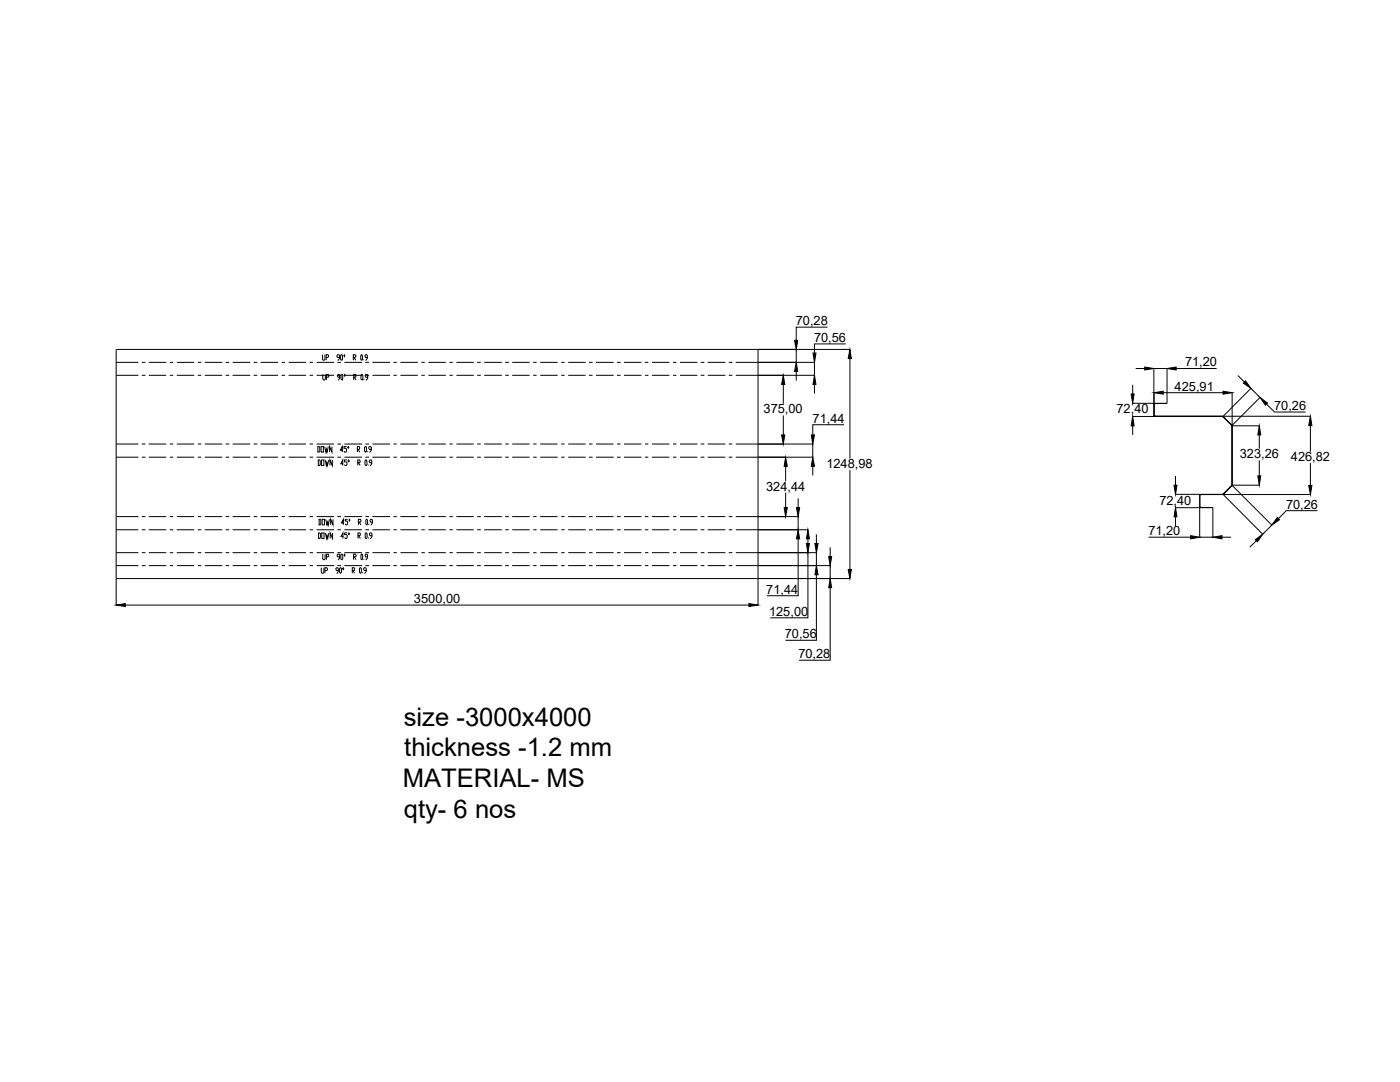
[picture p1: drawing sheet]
<svg xmlns="http://www.w3.org/2000/svg" width="279mm" height="216mm" viewBox="0 0 279 216" stroke-linecap="round" stroke-linejoin="round" font-family="sans-serif">
<!-- layer: 0 -->
<g fill="none" stroke="#000" stroke-width=".2">
<path d="M23.2 72.3h4.4M23.2 74.9h4.4M28.3 72.3h.7M28.3 74.9h.7M29.7 72.3h3.5M29.7 74.9h3.5M33.9 72.3h.7M33.9 74.9h.7M35.3 72.3h3.5M35.3 74.9h3.5M39.5 72.3h.7M39.5 74.9h.7"/>
<path d="M40.9 72.3h3.5M40.9 74.9h3.5M45 72.3h.7M45 74.9h.7M46.4 72.3h3.5M46.4 74.9h3.5M50.6 72.3h.7M50.6 74.9h.7M52 72.3h3.5M52 74.9h3.5M56.2 72.3h.7M56.2 74.9h.7"/>
<path d="M57.6 72.3h3.5M57.6 74.9h3.5M61.8 72.3h.7M61.8 74.9h.7M63.2 72.3h3.5M63.2 74.9h3.5M64.4 70.8v.9l.1 .2 .3-.2v-.9M64.4 74.7v.9l.1 .2h.3l.1-.2v-.9M65.1 71.3h.3l.2-.1-.2-.4h-.3v1.1M65.1 75.3h.4l.1-.2-.1-.4h-.4v1.1M67.3 72.3h.8M67.3 74.9h.8"/>
<path d="M67.8 71.3h-.4l-.1-.1 .1-.4h.2l.2 .2v.5l-.4 .4M67.8 75.3h-.3l-.2-.2 .2-.4 .3 .2v.5l-.3 .4M68.1 70.8l.3 .2v.7l-.2 .2-.2-.2v-.7zM68.2 74.7l.2 .2-.1 .9-.2-.2v-.7zM68.7 70.8v.4l-.1-.2zM68.7 72.3h3.5M68.7 74.9h3.5M68.8 74.7l.1 .2-.1 .2-.1-.2zM70.5 71.3h.4l.1-.1-.1-.4h-.4v1.1M70.6 75.3h.3l.2-.2-.2-.4h-.3v1.1M70.6 71.3l.4 .6M70.7 75.3l.4 .5"/>
<path d="M72.1 70.8l.2 .2v.7l-.1 .2-.2-.2v-.7zM72.2 74.7l.2 .2-.1 .9-.3-.2v-.7zM72.6 71.7v.2M72.6 75.6v.2M72.9 72.3h.7M72.9 74.9h.7M73.3 71.3h-.3l-.2-.1 .2-.4 .3 .2v.5l-.3 .4M73.4 75.3h-.4l-.1-.2 .1-.4h.3l.1 .2v.5l-.4 .4M74.3 72.3h3.5M74.3 74.9h3.5M78.5 72.3h.7M78.5 74.9h.7"/>
<path d="M79.9 72.3h3.5M79.9 74.9h3.5M84.1 72.3h.7M84.1 74.9h.7M85.5 72.3h3.5M85.5 74.9h3.5M89.7 72.3h.7M89.7 74.9h.7M91.1 72.3h3.5M91.1 74.9h3.5M95.2 72.3h.8M95.2 74.9h.8"/>
<path d="M96.6 72.3h3.5M96.6 74.9h3.5M100.8 72.3h.7M100.8 74.9h.7M102.2 72.3h3.5M102.2 74.9h3.5M106.4 72.3h.7M106.4 74.9h.7M107.8 72.3h3.5M107.8 74.9h3.5M112 72.3h.7M112 74.9h.7"/>
<path d="M113.4 72.3h3.5M113.4 74.9h3.5M117.5 72.3h.8M117.5 74.9h.8M118.9 72.3h3.6M118.9 74.9h3.6M123.1 72.3h.8M123.1 74.9h.8M124.5 72.3h3.5M124.5 74.9h3.5M128.7 72.3h.7M128.7 74.9h.7"/>
<path d="M130.1 72.3h3.5M130.1 74.9h3.5M134.3 72.3h.7M134.3 74.9h.7M135.7 72.3h3.5M135.7 74.9h3.5M139.9 72.3h.7M139.9 74.9h.7M141.3 72.3h3.5M141.3 74.9h3.5M145.4 72.3h.8M145.4 74.9h.8"/>
<path d="M146.8 72.3h15.8M146.8 74.9h15.8M151.3 69.7v51.1M156.3 76.7v3.9M158.9 69.7v2.6M158.9 74.1v1.8M162.5 72.3v2.6M162.5 76.7v1.8M165.1 65.3h-6.2v2.6M168.8 68.6h-6.3v1.8M169.6 71.5v20M169.7 69.7h-146.5v51.1"/>
<path d="M226 76.8v1.8M226.6 73.5h1.9M230.3 73.5v9.5v-4.7M230.3 73.5h2.6M232.1 78.4h12M232.9 73.5v7h-2.5M234.7 73.5h8.1M245.9 78.3v18.5l-1.9 1.8M247 74.9l1.4 1.3M249.7 77.5l-5.6 5.6M249.7 77.5l1.8 1.8M251.5 79.3l-5.6 5.6"/>
<path d="M23.2 88.6h4.4M23.2 91.2h4.4M28.3 88.6h.7M28.3 91.2h.7M29.7 88.6h3.5M29.7 91.2h3.5M33.9 88.6h.7M33.9 91.2h.7M35.3 88.6h3.5M35.3 91.2h3.5M39.5 88.6h.7M39.5 91.2h.7"/>
<path d="M40.9 88.6h3.5M40.9 91.2h3.5M45 88.6h.7M45 91.2h.7M46.4 88.6h3.5M46.4 91.2h3.5M50.6 88.6h.7M50.6 91.2h.7M52 88.6h3.5M52 91.2h3.5M56.2 88.6h.7M56.2 91.2h.7"/>
<path d="M57.6 88.6h3.5M57.6 91.2h3.5M61.8 88.6h.7M61.8 91.2h.7M63.2 88.6h3.5M63.2 91.2h3.5M63.4 89.1h.3l.1 .2v.7l-.1 .2h-.3M63.4 91.8h.4l.1 .2v.7l-.1 .2h-.4M63.4 89.1v1.1M63.5 91.8v1.1M64.1 89.1h.4v1.1h-.4zM64.2 91.8h.4v1.1h-.4z"/>
<path d="M64.8 89.1l.3 1.1v-.5l.2 .5 .2-1.1M64.9 91.8l.2 1.1 .1-.6 .1 .6 .3-1.1M66.2 89.1v1.1l-.4-1.1v1.1M66.3 91.8v1.1l-.4-1.1v1.1M67.3 88.6h.8M67.3 91.2h.8M68.4 89.8h-.5l.4-.7v1.1M68.5 92.5h-.5l.4-.7v1.1M68.7 88.6h3.5M68.7 91.2h3.5M69.2 89.1h-.5v.4h.3l.2 .2-.2 .5h-.2l-.1-.2M69.2 91.8h-.5v.4h.4l.1 .1-.1 .6h-.2l-.2-.2"/>
<path d="M69.5 89.1l.1 .2-.1 .2-.1-.2zM69.6 91.8l.1 .2-.1 .2-.1-.2zM71.3 89.7h.4v-.6h-.4v1.1M71.4 92.3h.4v-.5h-.4v1.1M71.4 89.7l.4 .5M71.5 92.3l.4 .6M72.9 89.1l.2 .2-.1 .9-.2-.2v-.7zM72.9 88.6h.7M72.9 91.2h.7M73 91.8l.2 .2v.7l-.1 .2-.3-.2zM73.4 90v.2M73.5 92.7v.2"/>
<path d="M74.1 89.7h-.4l-.1-.2 .1-.4h.3l.1 .2v.5l-.4 .4M74.2 92.3h-.4l-.1-.1 .1-.4h.3l.1 .2v.5l-.4 .4M74.3 88.6h3.5M74.3 91.2h3.5M78.5 88.6h.7M78.5 91.2h.7M79.9 88.6h3.5M79.9 91.2h3.5M84.1 88.6h.7M84.1 91.2h.7M85.5 88.6h3.5M85.5 91.2h3.5"/>
<path d="M89.7 88.6h.7M89.7 91.2h.7M91.1 88.6h3.5M91.1 91.2h3.5M95.2 88.6h.8M95.2 91.2h.8M96.6 88.6h3.5M96.6 91.2h3.5M100.8 88.6h.7M100.8 91.2h.7M102.2 88.6h3.5M102.2 91.2h3.5"/>
<path d="M106.4 88.6h.7M106.4 91.2h.7M107.8 88.6h3.5M107.8 91.2h3.5M112 88.6h.7M112 91.2h.7M113.4 88.6h3.5M113.4 91.2h3.5M117.5 88.6h.8M117.5 91.2h.8M118.9 88.6h3.6M118.9 91.2h3.6"/>
<path d="M123.1 88.6h.8M123.1 91.2h.8M124.5 88.6h3.5M124.5 91.2h3.5M128.7 88.6h.7M128.7 91.2h.7M130.1 88.6h3.5M130.1 91.2h3.5M134.3 88.6h.7M134.3 91.2h.7M135.7 88.6h3.5M135.7 91.2h3.5"/>
<path d="M139.9 88.6h.7M139.9 91.2h.7M141.3 88.6h3.5M141.3 91.2h3.5M145.4 88.6h.8M145.4 91.2h.8M146.8 88.6h15.4M146.8 91.2h15.4M156.3 82.9v3.9M156.8 93v3M156.8 98.3v3M159.3 99.4v1.9"/>
<path d="M162.2 88.6v2.6M162.2 93v1.9M168.4 84.8h-6.2v2M169.6 93.8v19.8M226 83.1h18M226 80.5h6.9M226 80.5v.1M226 82.9v.2M226 85v1.8M230.3 80.6h.1M230.3 83l.1 .1M230.4 80.6h.1"/>
<path d="M230.4 83h.1M230.4 80.5h-.1M234.6 98.6h9.4M234.6 95v1.8M234.6 98.6v.2M239.5 98.7l-.1 8.5M239.5 98.7h.1M239.5 98.6v2.7M239.5 98.6l22 .1M244 83.1h.1M244 98.6h.1M244 83.1l1.9 1.8"/>
<path d="M244 98.6v.1M244.1 98.6h.1M244.1 98.7l7.9 7.9M245.9 85h.1M245.9 96.8h.1M245.9 85h5.5M245.9 96.8h5.5M245.9 85v11.8M245.9 96.8l8 8M245.9 96.8l-1.9 1.8M245.9 84.9h.1M251.3 86.8v2.7"/>
<path d="M251.3 91.9v3.1M252.8 80.6l1.6 1.6h6.1M261.5 83.1h-31.1M261.5 84.9v5.2M261.5 92.4v4.5M23.2 103.1h4.4M23.2 105.7h4.4M23.2 110.3h4.4M23.2 112.9h4.4M23.2 115.4h146.5M28.3 103.1h.7M28.3 105.7h.7"/>
<path d="M28.3 110.3h.7M28.3 112.9h.7M29.7 103.1h3.5M29.7 105.7h3.5M29.7 110.3h3.5M29.7 112.9h3.5M33.9 103.1h.7M33.9 105.7h.7M33.9 110.3h.7M33.9 112.9h.7M35.3 103.1h3.5M35.3 105.7h3.5"/>
<path d="M35.3 110.3h3.5M35.3 112.9h3.5M39.5 103.1h.7M39.5 105.7h.7M39.5 110.3h.7M39.5 112.9h.7M40.9 103.1h3.5M40.9 105.7h3.5M40.9 110.3h3.5M40.9 112.9h3.5M45 103.1h.7M45 105.7h.7"/>
<path d="M45 110.3h.7M45 112.9h.7M46.4 103.1h3.5M46.4 105.7h3.5M46.4 110.3h3.5M46.4 112.9h3.5M50.6 103.1h.7M50.6 105.7h.7M50.6 110.3h.7M50.6 112.9h.7M52 103.1h3.5M52 105.7h3.5"/>
<path d="M52 110.3h3.5M52 112.9h3.5M56.2 103.1h.7M56.2 105.7h.7M56.2 110.3h.7M56.2 112.9h.7M57.6 103.1h3.5M57.6 105.7h3.5M57.6 110.3h3.5M57.6 112.9h3.5M61.8 103.1h.7M61.8 105.7h.7"/>
<path d="M61.8 110.3h.7M61.8 112.9h.7M63.2 103.1h3.5M63.2 105.7h3.5M63.2 110.3h3.5M63.2 112.9h3.5M63.5 106.3h.3l.2 .2v.7l-.2 .2h-.3M63.6 103.6h.3l.1 .2v.7l-.1 .2h-.3M63.6 106.3v1.1M63.7 103.6v1.1M64.1 113.3v.9l.1 .2h.3l.1-.2v-.9M64.2 106.3h.5v1.1h-.5z"/>
<path d="M64.3 103.6h.5v1.1h-.5zM64.4 110.6l.1 1.1h.3l.1-.2v-.9M64.8 113.8h.4l.1-.1-.1-.4h-.4v1.1M64.9 106.3l.3 1.1 .1-.5 .1 .5 .2-1.1M65 103.6l.3 1.1 .1-.5 .1 .5 .2-1.1M65.1 111.1h.4l.1-.1-.1-.4h-.4v1.1M66.4 106.3v1.1l-.5-1.1v1.1M66.4 103.6v1.1l-.4-1.1v1.1M67.3 103.1h.8M67.3 105.7h.8M67.3 110.3h.8M67.3 112.9h.8"/>
<path d="M67.5 113.8h-.3l-.2-.1 .2-.4 .3 .2v.5l-.3 .4M67.8 111.1h-.4l-.1-.1 .1-.4h.3l.1 .1v.6l-.4 .4M67.9 113.3l.2 .2-.1 .9-.2-.2v-.7zM68.1 110.6l.3 .1v.8l-.1 .2-.3-.2v-.8zM68.5 113.3l.1 .2-.1 .2-.1-.2zM68.5 107.1h-.4l.3-.8v1.1M68.7 104.4h-.6l.4-.8v1.1M68.7 110.6l.2 .1-.2 .3zM68.7 103.1h3.5M68.7 105.7h3.5M68.7 110.3h3.5M68.7 112.9h3.5"/>
<path d="M69.3 106.3h-.5v.4h.4l.1 .2-.1 .5h-.3l-.1-.2M69.4 103.6h-.5v.4h.3l.2 .2-.2 .5h-.2l-.1-.2M69.6 106.3l.2 .2-.2 .2-.1-.2zM69.8 103.6v.4l-.2-.2zM70.3 113.8h.4v-.5h-.4v1.1M70.4 113.8l.4 .6M70.6 111.1h.3l.2-.1-.2-.4h-.3v1.1M70.7 111.1l.4 .6M71.4 106.9h.4v-.6h-.4v1.1M71.5 104.2h.4l.1-.2-.1-.4h-.4v1.1M71.6 106.9l.3 .5M71.7 104.2l.3 .5"/>
<path d="M71.9 113.3l.2 .2-.1 .9-.3-.2v-.7zM72.1 110.6l.3 .1v.8l-.2 .2-.2-.2zM72.4 114.2v.2M72.6 111.5v.2M72.9 103.1h.7M72.9 105.7h.7M72.9 110.3h.7M72.9 112.9h.7M73 106.3l.3 .2-.2 .9-.2-.2v-.7zM73.1 113.8h-.4l-.1-.1 .1-.4h.3l.1 .2v.5l-.4 .4M73.1 103.6l.2 .2-.1 .9-.2-.2v-.7zM73.3 111.1h-.3v-.5h.2l.1 .1v.6l-.3 .4"/>
<path d="M73.5 107.2v.2M73.6 104.5v.2M74.2 106.9h-.3l-.2-.2 .2-.4h.2l.1 .2v.6l-.3 .3M74.3 104.2h-.3l-.1-.2 .1-.4 .3 .2v.6l-.3 .3M74.3 103.1h3.5M74.3 105.7h3.5M74.3 110.3h3.5M74.3 112.9h3.5M78.5 103.1h.7M78.5 105.7h.7M78.5 110.3h.7M78.5 112.9h.7"/>
<path d="M79.9 103.1h3.5M79.9 105.7h3.5M79.9 110.3h3.5M79.9 112.9h3.5M84.1 103.1h.7M84.1 105.7h.7M84.1 110.3h.7M84.1 112.9h.7M85.5 103.1h3.5M85.5 105.7h3.5M85.5 110.3h3.5M85.5 112.9h3.5"/>
<path d="M89.7 103.1h.7M89.7 105.7h.7M89.7 110.3h.7M89.7 112.9h.7M91.1 103.1h3.5M91.1 105.7h3.5M91.1 110.3h3.5M91.1 112.9h3.5M95.2 103.1h.8M95.2 105.7h.8M95.2 110.3h.8M95.2 112.9h.8"/>
<path d="M96.6 103.1h3.5M96.6 105.7h3.5M96.6 110.3h3.5M96.6 112.9h3.5M100.8 103.1h.7M100.8 105.7h.7M100.8 110.3h.7M100.8 112.9h.7M102.2 103.1h3.5M102.2 105.7h3.5M102.2 110.3h3.5M102.2 112.9h3.5"/>
<path d="M106.4 103.1h.7M106.4 105.7h.7M106.4 110.3h.7M106.4 112.9h.7M107.8 103.1h3.5M107.8 105.7h3.5M107.8 110.3h3.5M107.8 112.9h3.5M112 103.1h.7M112 105.7h.7M112 110.3h.7M112 112.9h.7"/>
<path d="M113.4 103.1h3.5M113.4 105.7h3.5M113.4 110.3h3.5M113.4 112.9h3.5M117.5 103.1h.8M117.5 105.7h.8M117.5 110.3h.8M117.5 112.9h.8M118.9 103.1h3.6M118.9 105.7h3.6M118.9 110.3h3.6M118.9 112.9h3.6"/>
<path d="M123.1 103.1h.8M123.1 105.7h.8M123.1 110.3h.8M123.1 112.9h.8M124.5 103.1h3.5M124.5 105.7h3.5M124.5 110.3h3.5M124.5 112.9h3.5M128.7 103.1h.7M128.7 105.7h.7M128.7 110.3h.7M128.7 112.9h.7"/>
<path d="M130.1 103.1h3.5M130.1 105.7h3.5M130.1 110.3h3.5M130.1 112.9h3.5M134.3 103.1h.7M134.3 105.7h.7M134.3 110.3h.7M134.3 112.9h.7M135.7 103.1h3.5M135.7 105.7h3.5M135.7 110.3h3.5M135.7 112.9h3.5"/>
<path d="M139.9 103.1h.7M139.9 105.7h.7M139.9 110.3h.7M139.9 112.9h.7M141.3 103.1h3.5M141.3 105.7h3.5M141.3 110.3h3.5M141.3 112.9h3.5M145.4 103.1h.8M145.4 105.7h.8M145.4 110.3h.8M145.4 112.9h.8"/>
<path d="M146.8 103.1h12.5v2.6M146.8 105.7h14.5M146.8 110.3h16.2l-.1 2.6M146.8 112.9h18.9M159.3 107.5v11.4h-6.2M161.2 110.3v13h-7.5M161.2 107.5v1M162.9 114.7v13.1h-6.2M162.9 106.6v1.9M165.7 117.3v14.4h-6.2M165.7 109.2v1.8M165.7 112.9v2.5"/>
<path d="M229.2 107.2h8.4M234.6 101.3h7.4v5.9M234.6 101.1v.2M234.6 103.1v1.8M239.4 101.2h.1M239.4 107.2h2.6M239.5 101.2v.1M239.5 101.2h.1M243.9 107.2h1.8M250.7 107.9l-1.3 1.3M253.8 104.8l-1.8 1.8M262.9 101.9h-6.2l-1.6 1.6"/>
<path d="M25 120.7h124.5"/>
</g>
<g fill="#000" stroke="#000" stroke-width=".2">
<path d="M156.3 74.9l.3 1.8h-.6zM158.9 72.3l.3 1.8h-.6zM158.6 67.9h.6l-.3 1.8zM162.5 74.9l.3 1.8h-.6zM162.2 70.4h.6l-.3 1.9zM169.6 69.7l.3 1.8h-.6zM225.7 78.6h.6l-.3 1.9zM228.5 73.2l1.8 .3-1.8 .3zM230.3 78.4l1.8-.3v.6zM232.9 73.5l1.8-.3v.6zM244.1 78.1l1.8 .3-1.8 .3zM248.6 76l1.1 1.5-1.6-1z"/>
<path d="M156 86.8h.6l-.3 1.8zM156.8 91.2l.3 1.8h-.6zM162.2 91.2l.3 1.8h-.6zM161.9 86.8h.6l-.3 1.8zM226 83.1l.3 1.9h-.6zM234.3 96.8h.6l-.3 1.8zM251.3 85l.3 1.8h-.6zM251 95h.6l-.3 1.8zM251.5 79.3l1.5 1.1-.5 .5zM261.5 83.1l.3 1.8h-.6zM261.2 96.9h.6l-.3 1.8zM156.5 101.3h.6l-.3 1.8z"/>
<path d="M158.9 101.3h.7l-.3 1.8zM159.3 105.7l.3 1.8h-.7zM161.2 105.7l.3 1.8h-.6zM160.9 108.5h.6l-.3 1.8zM162.6 108.5h.7l-.4 1.8zM162.9 112.9l.4 1.8h-.7zM165.4 111h.6l-.3 1.9zM165.7 115.4l.3 1.9h-.6zM169.3 113.6h.6l-.3 1.8zM234.6 101.3l.3 1.8h-.6zM237.6 106.9l1.8 .3-1.8 .3zM242 107.2l1.9-.3v.6z"/>
<path d="M250.5 107.7l1.5-1.1-1.1 1.5zM254.9 103.3l.4 .4-1.5 1.1zM23.2 120.7l1.8-.3v.6zM149.5 120.4l1.8 .3-1.8 .3z"/>
</g>
<g font-size="5.1">
<text x="80.6" y="144.8">size -3000x4000</text>
<text x="80.7" y="150.9">thickness -1.2 mm</text>
<text x="80.4" y="157.1">MATERIAL- MS</text>
<text x="80.6" y="163.2">qty- 6 nos</text>
</g>
<g font-size="2.6">
<text x="158.8" y="64.9">70,28</text>
<text x="162.5" y="68.2">70,56</text>
<text x="234.4" y="77.9">425,91</text>
<text x="236.5" y="73.1">71,20</text>
<text x="152.4" y="82.5">375,00</text>
<text x="222.8" y="82.5">72,40</text>
<text x="254.3" y="81.8">70,26</text>
<text x="162.2" y="84.3">71,44</text>
<text x="164.9" y="93.4">1248,98</text>
<text x="247.4" y="91.4">323,26</text>
<text x="257.6" y="92">426,82</text>
<text x="152.9" y="97.9">324,44</text>
<text x="231.4" y="100.7">72,40</text>
<text x="256.7" y="101.5">70,26</text>
<text x="229.2" y="106.8">71,20</text>
<text x="152.9" y="118.5">71,44</text>
<text x="82.6" y="120.3">3500,00</text>
<text x="153.5" y="122.9">125,00</text>
<text x="156.6" y="127.3">70,56</text>
<text x="159.3" y="131.3">70,28</text>
</g>
</svg>
